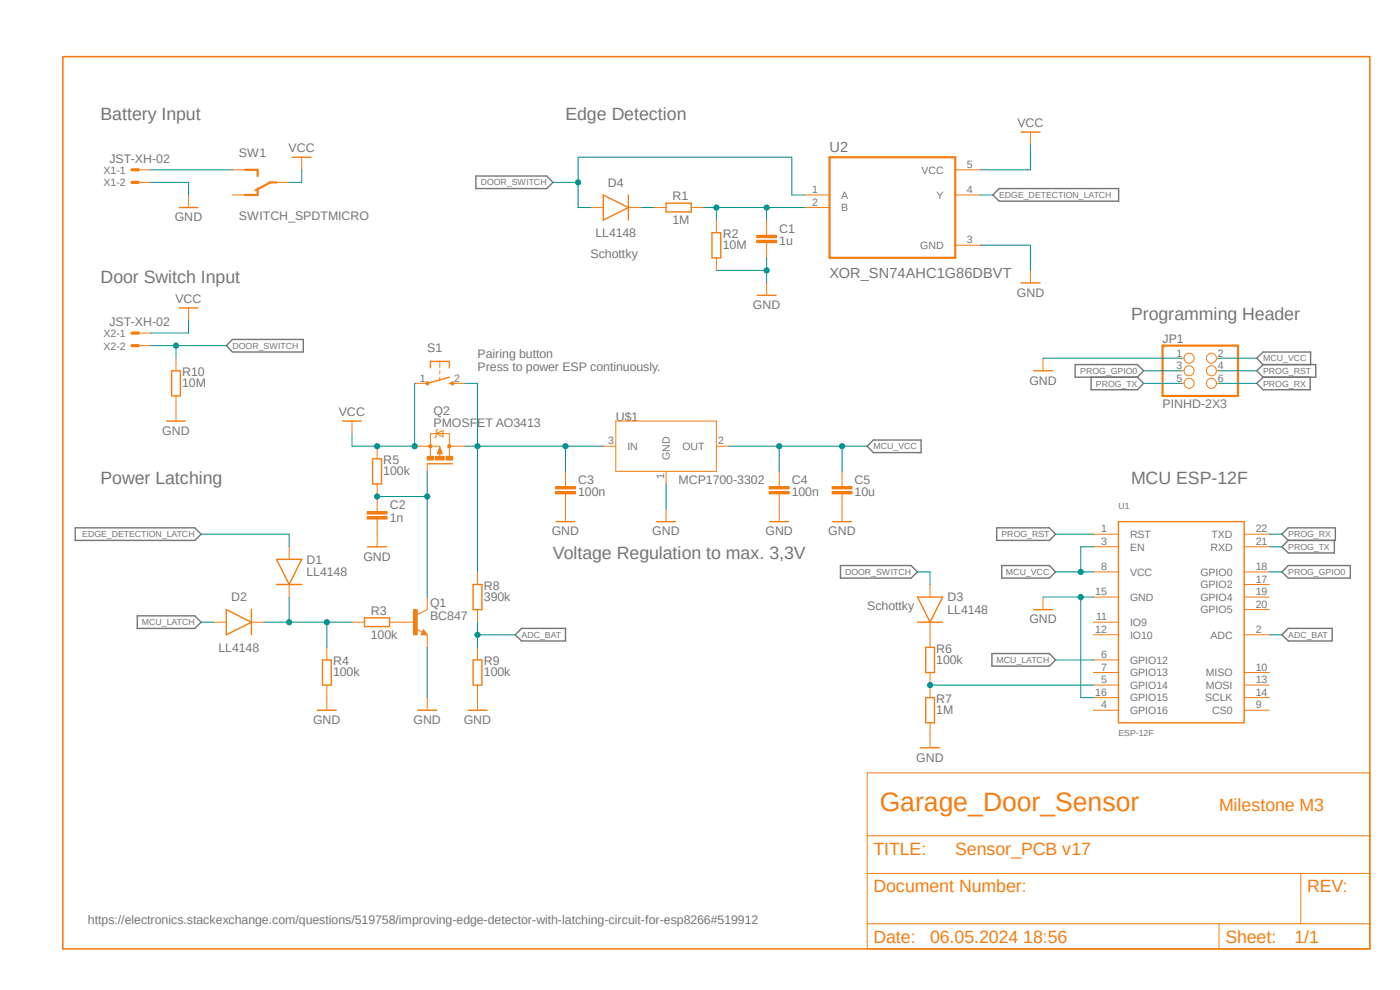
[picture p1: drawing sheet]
<svg xmlns="http://www.w3.org/2000/svg" width="297mm" height="210mm" viewBox="0 0 297 210" stroke-linecap="round" stroke-linejoin="round" font-family="sans-serif">
<path d="M12.8 11.7l278.2 190.2M291 11.7l-278.2 190.2" fill="none" stroke="#fff" stroke-width=".21"/>
<g fill="none" stroke="#757575" stroke-width=".3">
<path d="M101 37.3h15l1.3 1.4-1.3 1.3h-15zM212 40h25.3v2.7h-25.3l-1.3-1.3zM48 73.3l1.3-1.3h15v2.7h-15zM228.1 77.3h13.2l1.3 1.4-1.3 1.3h-13.2zM268 77.3l-1.4-1.3 1.4-1.3h10v2.6M268 77.3h11.1v2.7h-11.1M268 77.3l-1.4 1.4 1.4 1.3M184 94.7l1.3-1.4h10.1v2.7h-10.1zM231.5 80v2.7h9.8l1.3-1.4-1.3-1.3M268 80l-1.4 1.3 1.4 1.4h10v-2.7M16 112h25.3l1.4 1.3-1.4 1.3h-25.3zM178.3 120h15l1.3 1.3-1.3 1.3h-15z"/>
<path d="M211.5 112h11.1l1.3 1.3-1.3 1.3h-11.1zM212.5 120h10.1l1.3 1.3-1.3 1.3h-10.1zM273.3 120h13.2v2.6h-13.2l-1.4-1.3zM273.3 112h10v2.6h-10l-1.4-1.3zM273.3 114.6l-1.4 1.4 1.4 1.3h9.8v-2.7M29.1 130.6h12.2l1.4 1.4-1.4 1.3h-12.2zM110.7 133.3h9.3v2.7h-9.3l-1.4-1.3zM210.4 138.6h12.2l1.3 1.4-1.3 1.3h-12.2zM273.3 133.3h9.3v2.7h-9.3l-1.4-1.3z"/>
</g>
<path d="M237.3 110.7h26.6v42.6h-26.6zM89.9 134.1l.1 .3h-.4l.3-.5 .5 .6h-.8" fill="none" stroke="#f57c10" stroke-width=".3"/>
<g fill="none" stroke="#f57c10" stroke-width=".21">
<path d="M231.9 113.3h5.4M231.9 116h5.4M263.9 113.3h5.4M263.9 116h5.4M88.3 133.5l1.3 .6M89.9 133.6l.7 1.1h-1.3zM90.6 129.3l-2.1 1.1M231.9 134.7h5.4M231.9 140h5.4M231.9 121.3h5.4M231.9 132h5.4M231.9 126.7h5.4"/>
<path d="M263.9 134.7h5.4M263.9 121.3h5.4M263.9 126.7h5.4M263.9 124h5.4M263.9 129.3h5.4M231.9 150.7h5.4M231.9 145.3h5.4M231.9 142.7h5.4M231.9 148h5.4M263.9 150.7h5.4M263.9 145.3h5.4M263.9 142.7h5.4"/>
<path d="M263.9 148h5.4"/>
</g>
<path d="M87.8 129.3h.7v5.4h-.7z" fill-rule="evenodd" fill="#f57c10"/>
<path d="M138.6 44h2.7M146.6 44h2.7M85.3 132h2.7M87.8 129.3h.7v5.4h-.7zM90.6 126.7v2.6M90.6 134.7v2.6" fill="none" stroke="#f57c10" stroke-width=".21"/>
<path d="M141.3 43.1h5.3v1.9h-5.3z" fill="none" stroke="#f57c10" stroke-width=".3"/>
<path d="M160.5 51h4.3v.5h-4.3z" fill-rule="evenodd" fill="#f57c10"/>
<path d="M160.5 51h4.3v.5h-4.3z" fill="none" stroke="#f57c10" stroke-width=".21"/>
<path d="M160.5 49.9h4.3v.5h-4.3z" fill-rule="evenodd" fill="#f57c10"/>
<g fill="none" stroke="#f57c10" stroke-width=".21">
<path d="M160.5 49.9h4.3v.5h-4.3zM162.6 46.7v3.2M162.6 51.5v3.2M90.6 98.4v1.6M90.6 94.7h2.7v.3M92.5 92l1.5-.7v1.4zM92.8 91.1l-.3 .2v1.4l-.3 .2M93.3 96.1v1M93.3 94.9l.6 1.4h-1.1zM95.3 96.8v-4.8h-4v4.8M95.3 94.7h.7M184 164h106.6v37.3h-106.6z"/>
<path d="M184 177.3h106.6M184 185.3h106.6M184 196h106.6M258.6 196v5.3M276 185.3v10.7"/>
</g>
<path d="M13.3 12h277.3v189.3h-277.3zM93.3 95.8v.3h.3l-.3-.9-.3 .9" fill="none" stroke="#f57c10" stroke-width=".34"/>
<path d="M90.6 98.4h5.4" fill="none" stroke="#f57c10" stroke-width=".3"/>
<circle cx="91.3" cy="94.7" r=".35" fill="#f57c10"/>
<circle cx="91.3" cy="94.7" r=".35" fill="none" stroke="#f57c10" stroke-width=".21"/>
<path d="M95.1 94.4h.4l.2 .3-.2 .2h-.4l-.1-.2z" fill-rule="evenodd" fill="#f57c10"/>
<path d="M95.1 94.4h.4l.2 .3-.2 .2h-.4l-.1-.2z" fill="none" stroke="#f57c10" stroke-width=".21"/>
<path d="M90.6 96.8h1.4v.8h-1.4z" fill-rule="evenodd" fill="#f57c10"/>
<path d="M90.6 96.8h1.4v.8h-1.4z" fill="none" stroke="#f57c10" stroke-width=".21"/>
<path d="M94.7 96.8h1.3v.8h-1.3z" fill-rule="evenodd" fill="#f57c10"/>
<path d="M94.7 96.8h1.3v.8h-1.3z" fill="none" stroke="#f57c10" stroke-width=".21"/>
<path d="M92.4 96.8h1.8v.8h-1.8z" fill-rule="evenodd" fill="#f57c10"/>
<g fill="none" stroke="#f57c10" stroke-width=".21">
<path d="M64 33.4v2.6M202.6 36h5.4M218.6 28v2.7M40 41.4v2.6M152 46.7v2.7M152 54.7v2.7M170.6 41.4h5.4M170.6 44h5.4M202.6 41.4h5.4M202.6 52h5.4M218.6 57.4v2.6M40 65.3v2.7"/>
<path d="M162.6 60v2.7M80 94.7v2.6M88 94.7h2.6M92.4 96.8h1.8v.8h-1.8zM96 94.7h2.6M80 102.7v2.6M69.3 137.3v2.7M74.7 132h2.6M82.6 132h2.7M69.3 145.3v2.7"/>
</g>
<path d="M176 33.4h26.6v21.3h-26.6z" fill="none" stroke="#f57c10" stroke-width=".47"/>
<path d="M62 33.4h4M216.6 28h4M38 44h4M151 49.4h1.9v5.3h-1.9zM38 65.3h4M160.7 62.7h3.9M216.6 60h4M79 97.3h1.9v5.4h-1.9zM68.4 140h1.9v5.3h-1.9zM77.3 131.1h5.3v1.8h-5.3z" fill="none" stroke="#f57c10" stroke-width=".3"/>
<path d="M77.9 109.6h4.2v.5h-4.2z" fill-rule="evenodd" fill="#f57c10"/>
<path d="M77.9 109.6h4.2v.5h-4.2z" fill="none" stroke="#f57c10" stroke-width=".21"/>
<path d="M77.9 108.5h4.2v.6h-4.2z" fill-rule="evenodd" fill="#f57c10"/>
<g fill="none" stroke="#f57c10" stroke-width=".21">
<path d="M29.3 38.7h2.7M29.3 36h2.7M29.3 73.3h2.7M29.3 70.7h2.7M221.3 76v2.7M250.6 76h.6M250.6 78.7h.6M258 76h.6M258 78.7h.6M74.7 89.3v2.7M250.6 81.3h.6M258 81.3h.6"/>
<path d="M61.3 116v2.7M77.9 108.5h4.2v.6h-4.2zM80 105.3v3.2M80 110.1v5.9M141.3 108v2.7M45.3 132h2.7M53.3 132h2.7M61.3 124v2.7M197.3 124v2.7M197.3 132v5.3M221.3 126.7v2.6M69.3 148v2.7"/>
<path d="M90.6 148v2.7M197.3 142.7v5.3M197.3 153.3v5.3"/>
<circle cx="252.3" cy="78.7" r="1.06"/>
<circle cx="252.3" cy="76" r="1.06"/>
<circle cx="257" cy="76" r="1.06"/>
<circle cx="257" cy="78.7" r="1.06"/>
<circle cx="252.3" cy="81.3" r="1.06"/>
<circle cx="257" cy="81.3" r="1.06"/>
</g>
<g fill="none" stroke="#f57c10" stroke-width=".3">
<path d="M219.3 78.7h4M72.6 89.3h4.1M58.7 118.7h5.3l-2.7 5.3zM78 116h4M139.3 110.7h4M48 129.3l5.3 2.7-5.3 2.7zM53.3 129.3v5.4M58.7 124h5.3M194.6 126.7h5.4l-2.7 5.3zM194.6 132h5.4M196.4 137.3h1.8v5.4h-1.8zM219.3 129.3h4"/>
<path d="M67.3 150.7h4M88.6 150.7h4.1M195.3 158.6h4M196.4 148h1.8v5.3h-1.8z"/>
</g>
<path d="M246.6 73.3h16v10.7h-16z" fill="none" stroke="#f57c10" stroke-width=".47"/>
<path d="M28 38.7h1.3M28 36h1.3M28 73.3h1.3M28 70.7h1.3" fill="none" stroke="#f57c10" stroke-width=".68"/>
<path d="M117.9 104.3h4.2v.5h-4.2z" fill-rule="evenodd" fill="#f57c10"/>
<path d="M117.9 104.3h4.2v.5h-4.2z" fill="none" stroke="#f57c10" stroke-width=".21"/>
<path d="M117.9 103.2h4.2v.5h-4.2z" fill-rule="evenodd" fill="#f57c10"/>
<path d="M120 100v3.2M117.9 103.2h4.2v.5h-4.2zM120 104.8v3.2" fill="none" stroke="#f57c10" stroke-width=".21"/>
<path d="M163.2 104.3h4.2v.5h-4.2z" fill-rule="evenodd" fill="#f57c10"/>
<path d="M163.2 104.3h4.2v.5h-4.2z" fill="none" stroke="#f57c10" stroke-width=".21"/>
<path d="M163.2 103.2h4.2v.5h-4.2z" fill-rule="evenodd" fill="#f57c10"/>
<path d="M128 94.7h2.6M130.6 89.3h21.4v10.7h-21.4zM141.3 100v2.7M152 94.7h2.6M165.3 100v3.2M120 108v2.7M163.2 103.2h4.2v.5h-4.2zM165.3 104.8v5.9" fill="none" stroke="#f57c10" stroke-width=".21"/>
<path d="M118 110.7h4M163.3 110.7h4" fill="none" stroke="#f57c10" stroke-width=".3"/>
<path d="M176.5 104.3h4.3v.5h-4.3z" fill-rule="evenodd" fill="#f57c10"/>
<path d="M176.5 104.3h4.3v.5h-4.3z" fill="none" stroke="#f57c10" stroke-width=".21"/>
<path d="M176.5 103.2h4.3v.5h-4.3z" fill-rule="evenodd" fill="#f57c10"/>
<g fill="none" stroke="#f57c10" stroke-width=".21">
<path d="M49.3 36h2.7M58.7 38.7h2.6M49.3 41.4h2.7M125.3 44h2.7M133.3 44h2.7M37.3 76v2.7M93.3 76.7v1.3M93.3 78.7v.6M37.3 84v5.3M93.3 80v.7M178.6 100v3.2M176.5 103.2h4.3v.5h-4.3z"/>
<path d="M178.6 104.8v5.9M101.3 121.3v2.7M101.3 129.3v2.7M101.3 137.3v2.7M101.3 145.3v5.4"/>
</g>
<path d="M128 41.4l5.3 2.6-5.3 2.7zM133.3 41.4v5.3M36.4 78.7h1.9v5.3h-1.9zM91.3 78v-1.3h4v1.3M35.3 89.3h4M95.3 81.3h.7M95.3 80l-4.7 1.3M176.7 110.7h3.9M100.4 124h1.8v5.3h-1.8zM100.4 140h1.8v5.3h-1.8zM99.3 150.7h4" fill="none" stroke="#f57c10" stroke-width=".3"/>
<path d="M52 36h2.7v1.3M58.7 38.7h-1.4l-3.1 1.7M54.7 40v1.4h-2.7" fill="none" stroke="#f57c10" stroke-width=".47"/>
<path d="M90.4 81.1h.5l.1 .2-.1 .3h-.5l-.1-.3z" fill-rule="evenodd" fill="#f57c10"/>
<path d="M90.4 81.1h.5l.1 .2-.1 .3h-.5l-.1-.3z" fill="none" stroke="#f57c10" stroke-width=".21"/>
<path d="M95.8 81.1h.4l.2 .2-.2 .3h-.4l-.2-.3z" fill-rule="evenodd" fill="#f57c10"/>
<path d="M88 81.3h2.6M95.8 81.1h.4l.2 .2-.2 .3h-.4l-.2-.3zM96 81.3h2.6" fill="none" stroke="#f57c10" stroke-width=".21"/>
<path d="M32 38.7h8v2.7M152 57.4h10.6M162.6 54.7v5.3M208 52h10.6v5.4" fill="none" stroke="#009292" stroke-width=".21"/>
<circle cx="162.6" cy="57.4" r=".55" fill="#009292"/>
<g fill="none" stroke="#009292" stroke-width=".21">
<path d="M90.6 137.3v10.7M221.3 126.7h10.6M229.3 126.7v21.3"/>
<circle cx="162.6" cy="57.4" r=".55"/>
</g>
<circle cx="229.3" cy="126.7" r=".55" fill="#009292"/>
<g fill="none" stroke="#009292" stroke-width=".21">
<path d="M218.6 30.7v5.3h-10.6M40 68v2.7h-8M221.3 76h29.3M88 81.3v13.4h-13.3v-2.7M141.3 102.7v5.3M229.3 148h2.6"/>
<circle cx="229.3" cy="126.7" r=".55"/>
</g>
<circle cx="80" cy="94.7" r=".55" fill="#009292"/>
<circle cx="80" cy="94.7" r=".55" fill="none" stroke="#009292" stroke-width=".21"/>
<circle cx="88" cy="94.7" r=".55" fill="#009292"/>
<g fill="none" stroke="#009292" stroke-width=".21">
<path d="M64 36v2.7h-2.7M32 73.3h16M37.3 73.3v2.7"/>
<circle cx="88" cy="94.7" r=".55"/>
</g>
<circle cx="37.3" cy="73.3" r=".55" fill="#009292"/>
<g fill="none" stroke="#009292" stroke-width=".21">
<path d="M117.3 38.7h5.3M170.6 41.4h-2.6v-8h-45.4v10.6h2.7"/>
<circle cx="37.3" cy="73.3" r=".55"/>
</g>
<circle cx="122.6" cy="38.7" r=".55" fill="#009292"/>
<g fill="none" stroke="#009292" stroke-width=".21">
<path d="M149.3 44h21.3M152 44v2.7M194.6 121.3h2.7v2.7"/>
<circle cx="122.6" cy="38.7" r=".55"/>
</g>
<circle cx="152" cy="44" r=".55" fill="#009292"/>
<g fill="none" stroke="#009292" stroke-width=".21">
<path d="M162.6 44v2.7"/>
<circle cx="152" cy="44" r=".55"/>
</g>
<circle cx="162.6" cy="44" r=".55" fill="#009292"/>
<g fill="none" stroke="#009292" stroke-width=".21">
<path d="M90.6 100v5.3h-10.6"/>
<circle cx="162.6" cy="44" r=".55"/>
</g>
<circle cx="80" cy="105.3" r=".55" fill="#009292"/>
<g fill="none" stroke="#009292" stroke-width=".21">
<path d="M90.6 105.3v21.4"/>
<circle cx="80" cy="105.3" r=".55"/>
</g>
<circle cx="90.6" cy="105.3" r=".55" fill="#009292"/>
<g fill="none" stroke="#009292" stroke-width=".21">
<path d="M231.9 116h-2.6v5.3M223.9 121.3h8"/>
<circle cx="90.6" cy="105.3" r=".55"/>
</g>
<circle cx="229.3" cy="121.3" r=".55" fill="#009292"/>
<g fill="none" stroke="#009292" stroke-width=".21">
<path d="M154.6 94.7h29.4M165.3 94.7v5.3"/>
<circle cx="229.3" cy="121.3" r=".55"/>
</g>
<circle cx="165.3" cy="94.7" r=".55" fill="#009292"/>
<g fill="none" stroke="#009292" stroke-width=".21">
<path d="M178.6 94.7v5.3"/>
<circle cx="165.3" cy="94.7" r=".55"/>
</g>
<circle cx="178.6" cy="94.7" r=".55" fill="#009292"/>
<g fill="none" stroke="#009292" stroke-width=".21">
<path d="M258.6 76h8M56 132h18.7M61.3 126.7v5.3M69.3 132v5.3"/>
<circle cx="178.6" cy="94.7" r=".55"/>
</g>
<circle cx="69.3" cy="132" r=".55" fill="#009292"/>
<circle cx="69.3" cy="132" r=".55" fill="none" stroke="#009292" stroke-width=".21"/>
<circle cx="61.3" cy="132" r=".55" fill="#009292"/>
<g fill="none" stroke="#009292" stroke-width=".21">
<path d="M208 41.4h2.7M42.7 113.3h18.6v2.7M42.7 132h2.6M223.9 140h8M197.3 145.3h34.6"/>
<circle cx="61.3" cy="132" r=".55"/>
</g>
<circle cx="197.3" cy="145.3" r=".55" fill="#009292"/>
<g fill="none" stroke="#009292" stroke-width=".21">
<path d="M242.6 78.7h8M258.6 78.7h8M98.6 81.3h2.7v40M98.6 94.7h29.4M120 94.7v5.3M242.6 81.3h8M258.6 81.3h8M223.9 113.3h8M269.3 113.3h2.6M269.3 116h2.6M269.3 121.3h2.6"/>
<circle cx="197.3" cy="145.3" r=".55"/>
</g>
<circle cx="101.3" cy="94.7" r=".55" fill="#009292"/>
<circle cx="101.3" cy="94.7" r=".55" fill="none" stroke="#009292" stroke-width=".21"/>
<circle cx="120" cy="94.7" r=".55" fill="#009292"/>
<g fill="none" stroke="#009292" stroke-width=".21">
<path d="M32 36h17.3M101.3 132v5.3"/>
<circle cx="120" cy="94.7" r=".55"/>
</g>
<circle cx="101.3" cy="134.7" r=".55" fill="#009292"/>
<g fill="none" stroke="#009292" stroke-width=".21">
<path d="M136 44h2.6M101.3 134.7h8M269.3 134.7h2.6"/>
<circle cx="101.3" cy="134.7" r=".55"/>
</g>
<text font-size="5.6" fill="#f57c10" x="186.6" y="172">Garage_Door_Sensor</text>
<g font-size="3.8" fill="#757575">
<text x="21.3" y="25.4">Battery Input</text>
<text x="120" y="25.4">Edge Detection</text>
<text x="21.3" y="60">Door Switch Input</text>
<text x="239.9" y="68">Programming Header</text>
<text x="21.3" y="102.7">Power Latching</text>
<text x="239.9" y="102.7">MCU ESP-12F</text>
<text x="117.3" y="118.7">Voltage Regulation to max. 3,3V</text>
</g>
<g font-size="3.8" fill="#f57c10">
<text x="258.6" y="172">Milestone M3</text>
<text x="185.3" y="181.3">TITLE:</text>
<text x="202.6" y="181.3">Sensor_PCB v17</text>
<text x="185.3" y="189.3">Document Number:</text>
<text x="277.3" y="189.3">REV:</text>
<text x="185.3" y="200">Date:</text>
<text x="197.3" y="200">06.05.2024 18:56</text>
<text x="260" y="200">Sheet:</text>
<text x="274.6" y="200">1/1</text>
</g>
<g font-size="3.1" fill="#757575">
<text x="176" y="32.3">U2</text>
<text x="176" y="58.9">XOR_SN74AHC1G86DBVT</text>
</g>
<g font-size="2.6" fill="#757575">
<text x="215.9" y="27">VCC</text>
<text x="23.2" y="34.5">JST-XH-02</text>
<text x="50.7" y="33.4">SW1</text>
<text x="61.2" y="32.3">VCC</text>
<text x="128.9" y="39.6">D4</text>
<text x="37.1" y="46.9">GND</text>
<text x="50.7" y="46.7">SWITCH_SPDTMICRO</text>
<text x="142.7" y="47.5">1M</text>
<text x="142.7" y="42.5">R1</text>
<text x="126.3" y="50.3">LL4148</text>
<text x="153.3" y="52.8">10M</text>
<text x="153.3" y="50.4">R2</text>
<text x="165.3" y="52">1u</text>
<text x="165.3" y="49.4">C1</text>
<text x="125.3" y="54.7">Schottky</text>
<text x="37.2" y="64.3">VCC</text>
<text x="159.7" y="65.6">GND</text>
<text x="215.7" y="62.9">GND</text>
<text x="23.2" y="69.2">JST-XH-02</text>
<text x="90.6" y="74.7">S1</text>
<text x="101.3" y="75.9">Pairing button</text>
<text x="246.6" y="72.7">JP1</text>
<text x="38.6" y="82.1">10M</text>
<text x="38.6" y="79.8">R10</text>
<text x="101.3" y="78.7">Press to power ESP continuously.</text>
<text x="218.4" y="81.6">GND</text>
<text x="71.9" y="88.3">VCC</text>
<text x="92" y="88">Q2</text>
<text x="130.6" y="89.3">U$1</text>
<text x="246.6" y="86.7">PINHD-2X3</text>
<text x="34.4" y="92.2">GND</text>
<text x="92" y="90.7">PMOSFET AO3413</text>
<text x="81.3" y="100.8">100k</text>
<text x="81.3" y="98.4">R5</text>
<text x="82.7" y="108">C2</text>
<text x="122.6" y="105.3">100n</text>
<text x="122.6" y="102.7">C3</text>
<text x="144" y="102.7">MCP1700-3302</text>
<text x="168" y="105.3">100n</text>
<text x="168" y="102.7">C4</text>
<text x="181.3" y="105.3">10u</text>
<text x="181.3" y="102.7">C5</text>
<text x="82.7" y="110.7">1n</text>
<text x="117" y="113.6">GND</text>
<text x="138.4" y="113.6">GND</text>
<text x="162.4" y="113.6">GND</text>
<text x="175.7" y="113.6">GND</text>
<text x="65" y="119.6">D1</text>
<text x="77.1" y="118.9">GND</text>
<text x="65" y="122.3">LL4148</text>
<text x="102.7" y="125.1">R8</text>
<text x="49" y="127.6">D2</text>
<text x="78.7" y="130.4">R3</text>
<text x="91.2" y="131.5">BC847</text>
<text x="91.2" y="128.8">Q1</text>
<text x="102.7" y="127.5">390k</text>
<text x="184" y="129.3">Schottky</text>
<text x="201" y="127.6">D3</text>
<text x="201" y="130.3">LL4148</text>
<text x="78.7" y="135.5">100k</text>
<text x="218.4" y="132.2">GND</text>
<text x="46.4" y="138.3">LL4148</text>
<text x="70.7" y="143.5">100k</text>
<text x="70.7" y="141.1">R4</text>
<text x="102.7" y="143.5">100k</text>
<text x="102.7" y="141.1">R9</text>
<text x="198.6" y="140.8">100k</text>
<text x="198.6" y="138.4">R6</text>
<text x="198.6" y="149.1">R7</text>
<text x="66.4" y="153.6">GND</text>
<text x="87.7" y="153.6">GND</text>
<text x="98.4" y="153.6">GND</text>
<text x="198.6" y="151.4">1M</text>
<text x="194.4" y="161.6">GND</text>
<text x="18.7" y="196">https://electronics.stackexchange.com/questions/519758/improving-edge-detector-with-latching-circuit-for-esp8266#519912</text>
</g>
<g font-size="2.2" fill="#757575">
<text x="205.1" y="35.6">5</text>
<text x="22" y="39.5">X1-2</text>
<text x="22" y="36.8">X1-1</text>
<text x="172.3" y="41">1</text>
<text x="195.5" y="36.8">VCC</text>
<text x="205.1" y="41">4</text>
<text x="172.3" y="43.6">2</text>
<text x="178.4" y="42.2">A</text>
<text x="178.4" y="44.8">B</text>
<text x="198.7" y="42.2">Y</text>
<text x="195.2" y="52.8">GND</text>
<text x="205.1" y="51.6">3</text>
<text x="22" y="71.5">X2-1</text>
<text x="22" y="74.2">X2-2</text>
<text x="249.6" y="75.6">1</text>
<text x="258.4" y="75.6">2</text>
<text x="89.1" y="81">1</text>
<text x="96.4" y="81">2</text>
<text x="249.6" y="78.3">3</text>
<text x="249.6" y="81">5</text>
<text x="258.4" y="78.3">4</text>
<text x="258.4" y="81">6</text>
<text x="129" y="94.3">3</text>
<text x="133.1" y="95.5">IN</text>
<text x="144.8" y="95.5">OUT</text>
<text x="152.4" y="94.3">2</text>
<text x="140.9" y="101.6" transform="rotate(-90 140.9 101.6)">1</text>
<text x="142.1" y="97.5" transform="rotate(-90 142.1 97.5)">GND</text>
<text x="233.6" y="112.9">1</text>
<text x="266.4" y="112.9">22</text>
<text x="233.6" y="115.6">3</text>
<text x="239.7" y="114.1">RST</text>
<text x="239.7" y="116.8">EN</text>
<text x="256.8" y="116.8">RXD</text>
<text x="257" y="114.1">TXD</text>
<text x="266.4" y="115.6">21</text>
<text x="233.6" y="120.9">8</text>
<text x="239.7" y="122.1">VCC</text>
<text x="254.7" y="124.8">GPIO2</text>
<text x="254.7" y="122.1">GPIO0</text>
<text x="266.4" y="123.6">17</text>
<text x="266.4" y="120.9">18</text>
<text x="232.4" y="126.3">15</text>
<text x="232.5" y="131.6">11</text>
<text x="239.7" y="127.5">GND</text>
<text x="254.7" y="127.5">GPIO4</text>
<text x="254.7" y="130.1">GPIO5</text>
<text x="266.4" y="126.3">19</text>
<text x="266.4" y="128.9">20</text>
<text x="232.4" y="134.3">12</text>
<text x="239.7" y="132.8">IO9</text>
<text x="239.7" y="135.5">IO10</text>
<text x="256.8" y="135.5">ADC</text>
<text x="266.4" y="134.3">2</text>
<text x="233.6" y="139.6">6</text>
<text x="233.6" y="142.3">7</text>
<text x="239.7" y="140.8">GPIO12</text>
<text x="239.7" y="143.5">GPIO13</text>
<text x="255.8" y="143.5">MISO</text>
<text x="266.4" y="142.3">10</text>
<text x="232.4" y="147.6">16</text>
<text x="233.6" y="145">5</text>
<text x="239.7" y="146.1">GPIO14</text>
<text x="239.7" y="148.8">GPIO15</text>
<text x="255.7" y="148.8">SCLK</text>
<text x="255.8" y="146.1">MOSI</text>
<text x="266.4" y="145">13</text>
<text x="266.4" y="147.6">14</text>
<text x="233.6" y="150.3">4</text>
<text x="239.7" y="151.4">GPIO16</text>
<text x="257.2" y="151.5">CS0</text>
<text x="266.4" y="150.3">9</text>
</g>
<g font-size="1.9" fill="#757575">
<text x="102" y="39.3">DOOR_SWITCH</text>
<text x="212" y="42">EDGE_DETECTION_LATCH</text>
<text x="49.3" y="74">DOOR_SWITCH</text>
<text x="268" y="76.7">MCU_VCC</text>
<text x="229.2" y="79.3">PROG_GPIO0</text>
<text x="232.5" y="82">PROG_TX</text>
<text x="268" y="82">PROG_RX</text>
<text x="268" y="79.3">PROG_RST</text>
<text x="185.3" y="95.3">MCU_VCC</text>
<text x="237.3" y="107.9">U1</text>
<text x="17.4" y="114">EDGE_DETECTION_LATCH</text>
<text x="212.5" y="114">PROG_RST</text>
<text x="273.3" y="114">PROG_RX</text>
<text x="273.3" y="116.7">PROG_TX</text>
<text x="179.3" y="122">DOOR_SWITCH</text>
<text x="213.4" y="122">MCU_VCC</text>
<text x="273.3" y="122">PROG_GPIO0</text>
<text x="30.1" y="132.6">MCU_LATCH</text>
<text x="110.7" y="135.3">ADC_BAT</text>
<text x="273.3" y="135.3">ADC_BAT</text>
<text x="211.4" y="140.6">MCU_LATCH</text>
<text x="237.3" y="156">ESP-12F</text>
</g>
</svg>
